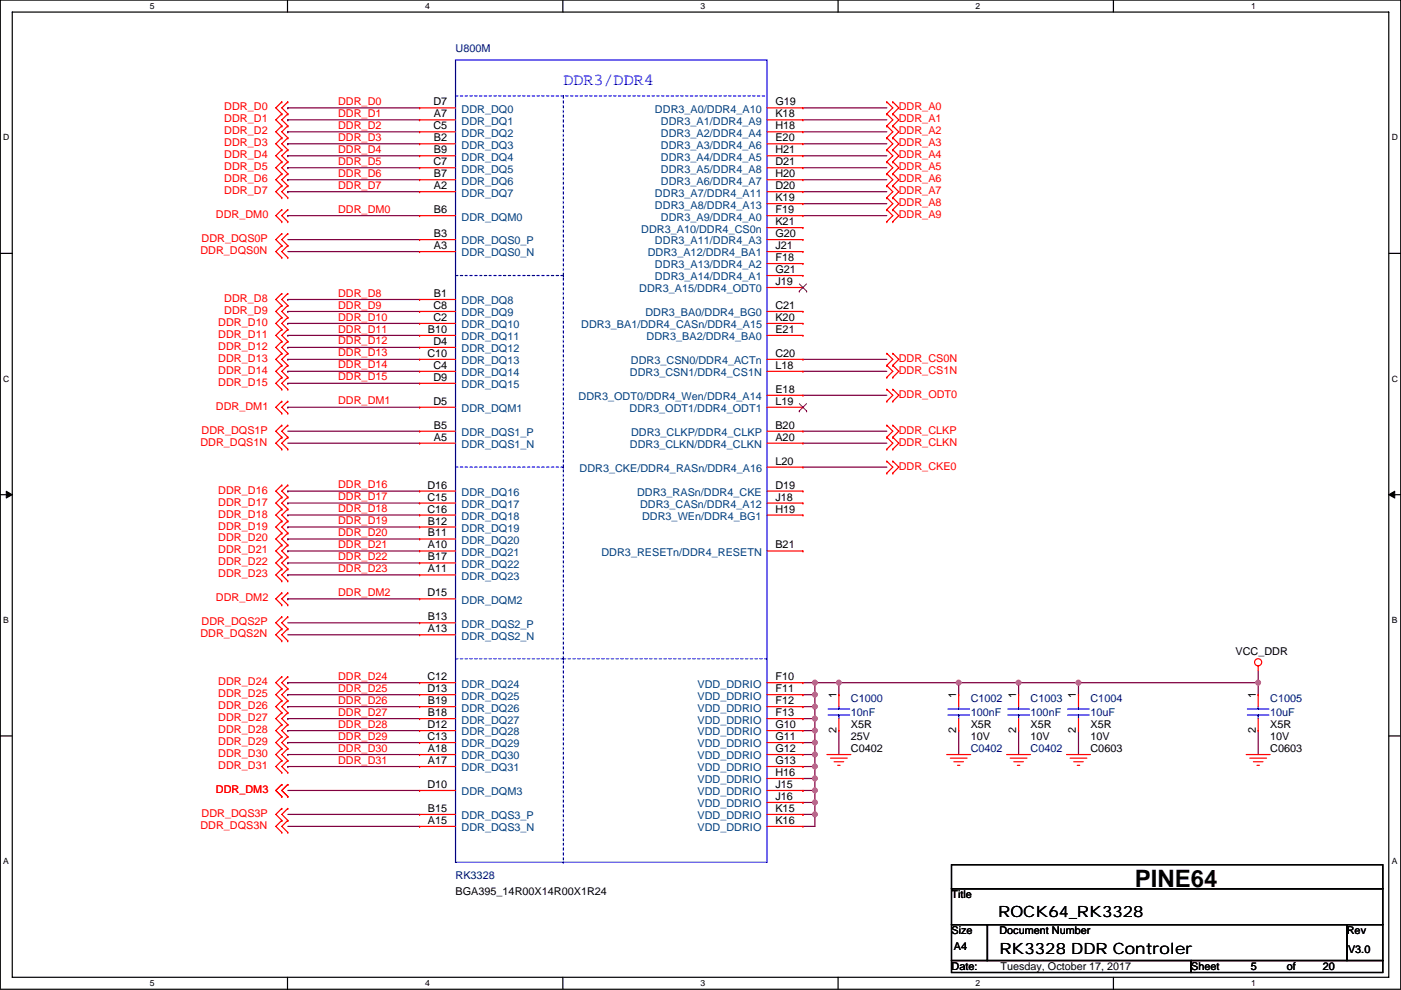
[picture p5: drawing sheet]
<svg xmlns="http://www.w3.org/2000/svg" width="297mm" height="210mm" viewBox="0 0 297 210" stroke-linecap="round" stroke-linejoin="round" font-family="sans-serif">
<path d="M.1 0h296.9v209.8h-296.9zM2.6 2.6h291.8v204.7h-291.8z" fill="none" stroke="#000" stroke-width=".25"/>
<g fill="#fff">
<path d="M31.8 .3h1v2h-1z"/>
<path d="M31.8 207.5h1v2.1h-1z"/>
</g>
<path d="M61 0v2.6M61 207.3v2.5" fill="none" stroke="#000" stroke-width=".25"/>
<g fill="#fff">
<path d="M90.1 .3h1v2h-1z"/>
<path d="M90.1 207.5h1v2.1h-1z"/>
</g>
<path d="M119.3 0v2.6M119.3 207.3v2.5" fill="none" stroke="#000" stroke-width=".25"/>
<g fill="#fff">
<path d="M148.5 .3h1v2h-1z"/>
<path d="M148.5 207.5h1v2.1h-1z"/>
</g>
<path d="M177.7 0v2.6M177.7 207.3v2.5" fill="none" stroke="#000" stroke-width=".25"/>
<g fill="#fff">
<path d="M206.9 .3h1v2h-1z"/>
<path d="M206.9 207.5h1v2.1h-1z"/>
</g>
<path d="M236.1 0v2.6M236.1 207.3v2.5" fill="none" stroke="#000" stroke-width=".25"/>
<g fill="#fff">
<path d="M265.2 .3h1v2h-1z"/>
<path d="M265.2 207.5h1v2.1h-1z"/>
<path d="M.7 28.2h1.3v2h-1.3z"/>
<path d="M295.1 28.2h1.3v2h-1.3z"/>
<path d="M.7 79.3h1.3v2.1h-1.3z"/>
<path d="M295.1 79.3h1.3v2.1h-1.3z"/>
</g>
<path d="M.1 53.7h2.5M294.4 53.7h2.6" fill="none" stroke="#000" stroke-width=".25"/>
<g fill="#fff">
<path d="M.7 130.5h1.2v2h-1.2z"/>
<path d="M295.1 130.5h1.2v2h-1.2z"/>
</g>
<path d="M.1 104.9h2.5M294.4 104.9h2.6" fill="none" stroke="#000" stroke-width=".25"/>
<path d="M1.3 104.2l1.3 .7-1.3 .7zM294.4 104.9l1.3-.7v1.4z" fill="#000" stroke="#000" stroke-width=".21"/>
<g fill="#fff">
<path d="M.7 181.7h1.2v2h-1.2z"/>
<path d="M295.1 181.7h1.2v2h-1.2z"/>
</g>
<path d="M.1 156.1h2.5M294.4 156.1h2.6M201.7 183.4h91.5v5.1h-91.5zM201.7 188.5h91.5v7.6h-91.5zM201.7 196.1h7.7v7.6h-7.7zM209.4 196.1h76.2v7.6h-76.2zM285.6 196.1h7.6v7.6h-7.6zM201.7 203.7h50.8v2.6h-50.8zM252.5 203.7h40.7v2.6h-40.7z" fill="none" stroke="#000" stroke-width=".25"/>
<g fill="none" stroke="#800040" stroke-width=".25">
<path d="M61 25.4h.1M61 33h.1M61 28h.1M61 30.5h.1M61 22.9h.1M61 35.6h.1M61 38.1h.1M61 25.4h28M61 33h28M61 28h28M61 30.5h28M61 22.9h28"/>
<path d="M61 35.6h28M61 38.1h28M170.2 35.6h17.8M170.2 30.5h17.8M170.2 33h17.8M170.2 22.9h17.8M170.2 28h17.8M170.2 25.4h17.8M170.2 38.1h17.8M61 53.4h28M61 50.8h28M61 40.7h.1"/>
<path d="M61 45.7h.1M61 40.7h28M61 45.7h28M170.2 40.7h17.8M170.2 43.2h17.8M170.2 45.7h17.8M61 66.1h.1M61 78.8h.1M61 73.7h.1M61 76.2h.1M61 63.5h.1M61 68.6h.1"/>
<path d="M61 71.1h.1M61 66.1h28M61 78.8h28M61 73.7h28M61 76.2h28M61 63.5h28M61 68.6h28M61 71.1h28M170.2 76.2h17.8M170.2 78.8h17.8M61 91.5h28M61 94h28"/>
<path d="M61 81.3h.1M61 86.4h.1M61 81.3h28M61 86.4h28M170.2 94h17.8M170.2 99.1h17.8M170.2 83.8h17.8M170.2 91.5h17.8M61 106.7h.1M61 111.8h.1M61 104.2h.1M61 116.9h.1"/>
<path d="M61 109.2h.1M61 114.3h.1M61 119.4h.1M61 106.7h28M61 111.8h28M61 104.2h28M61 116.9h28M61 109.2h28M61 114.3h28M61 119.4h28M61 132.1h28M61 134.6h28"/>
<path d="M61 121.9h.1M61 127h.1M61 121.9h28M61 127h28M61 149.9h.1M61 152.4h.1M61 157.5h.1M61 155h.1M61 144.8h.1M61 147.3h.1M61 149.9h28M61 152.4h28"/>
<path d="M61 157.5h28M61 155h28M61 144.8h28M61 147.3h28M170.2 149.9h.1M170.2 155h2.6M170.2 157.5h2.6M170.2 147.3h.1M170.2 144.8h2.6M170.2 152.4h.1M170.2 149.9h2.6M170.2 152.4h2.6"/>
<path d="M170.2 147.3h2.6M172.8 157.5h.1M172.8 155h.1M172.8 147.3v2.6M172.8 149.9v2.5M172.8 144.8h.1M172.8 152.4v2.6M172.8 144.8h5.1M172.8 144.8v2.5M172.8 155v5M177.9 155v5M177.9 144.8v2.5"/>
<path d="M177.9 144.8h25.4M203.3 144.8h12.7M203.3 144.8h.1M203.3 144.8v2.5M203.3 155v5M216 144.8h.1M216 155v5M216 144.8v2.5M216 144.8h50.8M228.7 155v5M228.7 144.8v2.5M266.8 142.3v2.5"/>
<path d="M266.8 144.8v2.5M266.8 155v5M266.8 144.8h.1M61 162.6h.1M61 160h.1M61 167.7h28M61 175.3h28M61 172.7h28M61 162.6h28M61 160h28M170.2 162.6h.1M170.2 167.7h.1"/>
<path d="M170.2 170.2h.1M170.2 172.7h.1M170.2 165.1h2.6M170.2 160h2.6M170.2 162.6h2.6M170.2 167.7h2.6M170.2 170.2h2.6M170.2 172.7h2.6M172.8 170.2v2.5M172.8 162.6v2.5M172.8 167.7v2.5M172.8 160v2.6"/>
<path d="M172.8 165.1h.1M172.8 172.7v2.6h-2.6M172.8 165.1v2.6"/>
</g>
<g fill="#f0f" stroke="#f0f" stroke-width=".25">
<circle cx="172.8" cy="160" r=".5"/>
<circle cx="172.8" cy="157.5" r=".5"/>
<circle cx="172.8" cy="154.9" r=".5"/>
<circle cx="172.8" cy="165.1" r=".5"/>
<circle cx="172.8" cy="149.9" r=".5"/>
<circle cx="177.8" cy="144.8" r=".5"/>
<circle cx="203.2" cy="144.8" r=".5"/>
<circle cx="172.8" cy="144.8" r=".5"/>
<circle cx="172.8" cy="162.6" r=".5"/>
<circle cx="172.8" cy="167.6" r=".5"/>
<circle cx="172.8" cy="170.2" r=".5"/>
<circle cx="172.8" cy="172.7" r=".5"/>
<circle cx="172.8" cy="147.3" r=".5"/>
<circle cx="172.8" cy="152.4" r=".5"/>
<circle cx="228.6" cy="144.8" r=".5"/>
<circle cx="215.9" cy="144.8" r=".5"/>
<circle cx="266.7" cy="144.8" r=".5"/>
</g>
<g fill="none" stroke="#f00" stroke-width=".25">
<path d="M59.8 31.8h.1M59.8 34.3h.1M59.8 36.9h.1M59.8 39.4h.1M59.8 21.6h.1M59.8 24.2h.1M59.8 26.7h.1M59.8 29.2h.1M59.8 31.8l-1.3 1.2 1.3 1.3M59.8 34.3l-1.3 1.3 1.3 1.3M59.8 36.9l-1.3 1.2 1.3 1.3M59.8 21.6l-1.3 1.3 1.3 1.3"/>
<path d="M59.8 24.2l-1.3 1.2 1.3 1.3M59.8 26.7l-1.3 1.3 1.3 1.2M59.8 29.2l-1.3 1.3 1.3 1.3M59.8 39.4l-1.3 1.3 1.3 1.2M61 31.8h.1M61 34.3h.1M61 36.9h.1M61 39.4h.1M61 21.6h.1M61 24.2h.1M61 26.7h.1M61 29.2h.1"/>
<path d="M61 31.8l-1.2 1.2 1.2 1.3M61 34.3l-1.2 1.3 1.2 1.3M61 36.9l-1.2 1.2 1.2 1.3M61 21.6l-1.2 1.3 1.2 1.3M61 24.2l-1.2 1.2 1.2 1.3M61 26.7l-1.2 1.3 1.2 1.2M61 29.2l-1.2 1.3 1.2 1.3M61 39.4l-1.2 1.3 1.2 1.2M89 22.9h.1M89 25.4h.1M89 28h.1M89 30.5h.1"/>
<path d="M89 33h.1M89 35.6h.1M89 38.1h.1M89 22.9h7.6M89 25.4h7.6M89 28h7.6M89 30.5h7.6M89 33h7.6M89 35.6h7.6M89 38.1h7.6M162.6 22.9h7.6M162.6 25.4h7.6"/>
<path d="M162.6 28h7.6M162.6 30.5h7.6M162.6 33h7.6M162.6 35.6h7.6M162.6 38.1h7.6M170.2 22.9h.1M170.2 25.4h.1M170.2 28h.1M170.2 30.5h.1M170.2 33h.1M170.2 35.6h.1M170.2 38.1h.1"/>
<path d="M188 36.9h.1M188 34.3h.1M188 29.2h.1M188 26.7h.1M188 24.2h.1M188 31.8h.1M188 39.4h.1M188 21.6h.1M188 31.8l1.3 1.2-1.3 1.3M188 34.3l1.3 1.3-1.3 1.3M188 26.7l1.3 1.3-1.3 1.2M188 24.2l1.3 1.2-1.3 1.3"/>
<path d="M188 29.2l1.3 1.3-1.3 1.3M188 36.9l1.3 1.2-1.3 1.3M188 21.6l1.3 1.3-1.3 1.3M188 39.4l1.3 1.3-1.3 1.2M189.3 36.9h.1M189.3 34.3h.1M189.3 29.2h.1M189.3 26.7h.1M189.3 24.2h.1M189.3 31.8h.1M189.3 39.4h.1M189.3 21.6h.1"/>
<path d="M189.3 29.2l1.3 1.3-1.3 1.3M189.3 34.3l1.3 1.3-1.3 1.3M189.3 26.7l1.3 1.3-1.3 1.2M189.3 24.2l1.3 1.2-1.3 1.3M189.3 36.9l1.3 1.2-1.3 1.3M189.3 31.8l1.3 1.2-1.3 1.3M189.3 21.6l1.3 1.3-1.3 1.3M189.3 39.4l1.3 1.3-1.3 1.2M59.8 41.9h.1M59.8 44.5h.1M59.8 47h.1M59.8 49.6h.1"/>
<path d="M59.8 52.1h.1M59.8 54.6h.1M59.8 44.5l-1.3 1.2 1.3 1.3M59.8 49.6l-1.3 1.2 1.3 1.3M59.8 52.1l-1.3 1.3 1.3 1.2M61 41.9h.1M61 44.5h.1M61 47h.1M61 49.6h.1M61 52.1h.1M61 54.6h.1M61 44.5l-1.2 1.2 1.2 1.3"/>
<path d="M61 49.6l-1.2 1.2 1.2 1.3M61 52.1l-1.2 1.3 1.2 1.2M89 40.7h.1M89 45.7h.1M89 50.8h.1M89 53.4h.1M89 40.7h7.6M89 45.7h7.6M89 50.8h7.6M89 53.4h7.6M162.6 40.7h7.6M162.6 45.7h7.6"/>
<path d="M162.6 50.8h7.6M162.6 53.4h7.6M162.6 43.2h7.6M162.6 48.3h7.6M162.6 55.9h7.6M162.6 58.4h7.6M170.2 40.7h.1M170.2 43.2h.1M170.2 45.7h.1M170.2 48.3h.1M170.2 50.8h.1M170.2 53.4h.1"/>
<path d="M170.2 55.9h.1M170.2 58.4h.1M188 47h.1M188 44.5h.1M188 41.9h.1M188 44.5l1.3 1.2-1.3 1.3M188 41.9l1.3 1.3-1.3 1.3M189.3 47h.1M189.3 44.5h.1M189.3 41.9h.1M189.3 44.5l1.3 1.2-1.3 1.3M189.3 41.9l1.3 1.3-1.3 1.3"/>
<path d="M59.8 69.9h.1M59.8 72.4h.1M59.8 77.5h.1M59.8 75h.1M59.8 64.8h.1M59.8 67.3h.1M59.8 62.3h.1M59.8 69.9l-1.3 1.2 1.3 1.3M59.8 77.5l-1.3 1.3 1.3 1.2M59.8 72.4l-1.3 1.3 1.3 1.3M59.8 64.8l-1.3 1.3 1.3 1.2M59.8 67.3l-1.3 1.3 1.3 1.3"/>
<path d="M59.8 75l-1.3 1.2 1.3 1.3M59.8 62.3l-1.3 1.2 1.3 1.3M61 69.9h.1M61 72.4h.1M61 77.5h.1M61 75h.1M61 64.8h.1M61 67.3h.1M61 62.3h.1M61 69.9l-1.2 1.2 1.2 1.3M61 77.5l-1.2 1.3 1.2 1.2M61 72.4l-1.2 1.3 1.2 1.3"/>
<path d="M61 64.8l-1.2 1.3 1.2 1.2M61 67.3l-1.2 1.3 1.2 1.3M61 75l-1.2 1.2 1.2 1.3M61 62.3l-1.2 1.2 1.2 1.3M89 63.5h.1M89 66.1h.1M89 68.6h.1M89 71.1h.1M89 73.7h.1M89 76.2h.1M89 78.8h.1M89 63.5h7.6"/>
<path d="M89 66.1h7.6M89 68.6h7.6M89 71.1h7.6M89 73.7h7.6M89 76.2h7.6M89 78.8h7.6M162.6 66.1h7.6M162.6 68.6h7.6M162.6 71.1h7.6M162.6 76.2h7.6M162.6 78.8h7.6M162.6 61h7.6"/>
<path d="M170.2 61h.1M170.2 66.1h.1M170.2 68.6h.1M170.2 71.1h.1M170.2 76.2h.1M170.2 78.8h.1M188 77.5h.1M188 75h.1M188 77.5l1.3 1.3-1.3 1.2M188 75l1.3 1.2-1.3 1.3M189.3 77.5h.1M189.3 75h.1"/>
<path d="M189.3 77.5l1.3 1.3-1.3 1.2M189.3 75l1.3 1.2-1.3 1.3M59.8 85.1h.1M59.8 87.7h.1M59.8 80h.1M59.8 82.6h.1M59.8 92.7h.1M59.8 95.3h.1M59.8 90.2h.1M59.8 85.1l-1.3 1.3 1.3 1.3M59.8 80l-1.3 1.3 1.3 1.3M59.8 92.7l-1.3 1.3 1.3 1.3"/>
<path d="M59.8 90.2l-1.3 1.3 1.3 1.2M61 85.1h.1M61 87.7h.1M61 80h.1M61 82.6h.1M61 92.7h.1M61 95.3h.1M61 90.2h.1M61 85.1l-1.2 1.3 1.2 1.3M61 80l-1.2 1.3 1.2 1.3M61 92.7l-1.2 1.3 1.2 1.3M61 90.2l-1.2 1.3 1.2 1.2"/>
<path d="M89 81.3h.1M89 86.4h.1M89 91.5h.1M89 94h.1M89 81.3h7.6M89 86.4h7.6M89 91.5h7.6M89 94h7.6M162.6 86.4h7.6M162.6 91.5h7.6M162.6 94h7.6M162.6 83.8h7.6"/>
<path d="M162.6 99.1h7.6M170.2 83.8h.1M170.2 86.4h.1M170.2 91.5h.1M170.2 94h.1M170.2 99.1h.1M188 80h.1M188 95.3h.1M188 92.7h.1M188 85.1h.1M188 82.6h.1M188 90.2h.1"/>
<path d="M188 97.8h.1M188 92.7l1.3 1.3-1.3 1.3M188 82.6l1.3 1.2-1.3 1.3M188 90.2l1.3 1.3-1.3 1.2M188 97.8l1.3 1.3-1.3 1.3M189.3 80h.1M189.3 95.3h.1M189.3 92.7h.1M189.3 85.1h.1M189.3 82.6h.1M189.3 90.2h.1M189.3 97.8h.1"/>
<path d="M189.3 92.7l1.3 1.3-1.3 1.3M189.3 82.6l1.3 1.2-1.3 1.3M189.3 90.2l1.3 1.3-1.3 1.2M189.3 97.8l1.3 1.3-1.3 1.3M59.8 118.1h.1M59.8 113.1h.1M59.8 115.6h.1M59.8 102.9h.1M59.8 105.4h.1M59.8 110.5h.1M59.8 108h.1M59.8 118.1l-1.3 1.3 1.3 1.3"/>
<path d="M59.8 113.1l-1.3 1.2 1.3 1.3M59.8 115.6l-1.3 1.3 1.3 1.2M59.8 102.9l-1.3 1.3 1.3 1.2M59.8 110.5l-1.3 1.3 1.3 1.3M59.8 105.4l-1.3 1.3 1.3 1.3M59.8 108l-1.3 1.2 1.3 1.3M61 118.1h.1M61 113.1h.1M61 115.6h.1M61 102.9h.1M61 105.4h.1M61 110.5h.1"/>
<path d="M61 108h.1M61 118.1l-1.2 1.3 1.2 1.3M61 113.1l-1.2 1.2 1.2 1.3M61 115.6l-1.2 1.3 1.2 1.2M61 102.9l-1.2 1.3 1.2 1.2M61 110.5l-1.2 1.3 1.2 1.3M61 105.4l-1.2 1.3 1.2 1.3M61 108l-1.2 1.2 1.2 1.3M89 104.2h.1M89 106.7h.1M89 109.2h.1M89 111.8h.1"/>
<path d="M89 114.3h.1M89 116.9h.1M89 119.4h.1M89 104.2h7.6M89 106.7h7.6M89 109.2h7.6M89 111.8h7.6M89 114.3h7.6M89 116.9h7.6M89 119.4h7.6M162.6 104.2h7.6M162.6 106.7h7.6"/>
<path d="M162.6 109.2h7.6M162.6 116.9h7.6M170.2 104.2h.1M170.2 106.7h.1M170.2 109.2h.1M170.2 116.9h.1M188 100.4h.1M189.3 100.4h.1M59.8 120.7h.1M59.8 123.2h.1M59.8 125.8h.1M59.8 128.3h.1"/>
<path d="M59.8 133.4h.1M59.8 135.9h.1M59.8 130.8h.1M59.8 120.7l-1.3 1.2 1.3 1.3M59.8 125.8l-1.3 1.2 1.3 1.3M59.8 133.4l-1.3 1.2 1.3 1.3M59.8 130.8l-1.3 1.3 1.3 1.3M61 120.7h.1M61 123.2h.1M61 125.8h.1M61 128.3h.1M61 133.4h.1"/>
<path d="M61 135.9h.1M61 130.8h.1M61 120.7l-1.2 1.2 1.2 1.3M61 125.8l-1.2 1.2 1.2 1.3M61 133.4l-1.2 1.2 1.2 1.3M61 130.8l-1.2 1.3 1.2 1.3M89 121.9h.1M89 127h.1M89 132.1h.1M89 134.6h.1M89 121.9h7.6M89 127h7.6"/>
<path d="M89 132.1h7.6M89 134.6h7.6M59.8 158.8h.1M59.8 153.7h.1M59.8 156.2h.1M59.8 143.5h.1M59.8 146.1h.1M59.8 148.6h.1M59.8 151.2h.1M59.8 158.8l-1.3 1.2 1.3 1.3M59.8 153.7l-1.3 1.3 1.3 1.2M59.8 143.5l-1.3 1.3 1.3 1.3"/>
<path d="M59.8 148.6l-1.3 1.3 1.3 1.3M59.8 151.2l-1.3 1.2 1.3 1.3M59.8 156.2l-1.3 1.3 1.3 1.3M59.8 146.1l-1.3 1.2 1.3 1.3M61 158.8h.1M61 153.7h.1M61 156.2h.1M61 143.5h.1M61 146.1h.1M61 148.6h.1M61 151.2h.1M61 158.8l-1.2 1.2 1.2 1.3"/>
<path d="M61 153.7l-1.2 1.3 1.2 1.2M61 143.5l-1.2 1.3 1.2 1.3M61 148.6l-1.2 1.3 1.2 1.3M61 151.2l-1.2 1.2 1.2 1.3M61 156.2l-1.2 1.3 1.2 1.3M61 146.1l-1.2 1.2 1.2 1.3M89 144.8h.1M89 147.3h.1M89 149.9h.1M89 152.4h.1M89 155h.1M89 157.5h.1"/>
<path d="M89 144.8h7.6M89 147.3h7.6M89 149.9h7.6M89 152.4h7.6M89 155h7.6M89 157.5h7.6M162.6 144.8h7.6M162.6 147.3h7.6M162.6 149.9h7.6M162.6 152.4h7.6M162.6 155h7.6M162.6 157.5h7.6"/>
<path d="M170.2 144.8h.1M170.2 147.3h.1M170.2 149.9h.1M170.2 152.4h.1M170.2 155h.1M170.2 157.5h.1M177.9 147.3h.1M177.9 155h.1M177.9 147.3v2.6M177.9 152.4v2.6M203.3 147.3h.1M203.3 155h.1"/>
<path d="M203.3 147.3v2.6M203.3 152.4v2.6M216 147.3h.1M216 155h.1M216 147.3v2.6M216 152.4v2.6M228.7 147.3h.1M228.7 155h.1M228.7 147.3v2.6M228.7 152.4v2.6M266.8 141.2v1.1M266.8 147.3h.1"/>
<path d="M266.8 155h.1M266.8 147.3v2.6M266.8 152.4v2.6M59.8 161.3h.1M59.8 163.9h.1M59.8 166.4h.1M59.8 168.9h.1M59.8 171.5h.1M59.8 174h.1M59.8 176.6h.1M59.8 161.3l-1.3 1.3 1.3 1.3M59.8 166.4l-1.3 1.3 1.3 1.2"/>
<path d="M59.8 171.5l-1.3 1.2 1.3 1.3M59.8 174l-1.3 1.3 1.3 1.3M61 161.3h.1M61 163.9h.1M61 166.4h.1M61 168.9h.1M61 171.5h.1M61 174h.1M61 176.6h.1M61 161.3l-1.2 1.3 1.2 1.3M61 166.4l-1.2 1.3 1.2 1.2M61 171.5l-1.2 1.2 1.2 1.3"/>
<path d="M61 174l-1.2 1.3 1.2 1.3M89 160h.1M89 162.6h.1M89 167.7h.1M89 172.7h.1M89 175.3h.1M89 160h7.6M89 162.6h7.6M89 167.7h7.6M89 172.7h7.6M89 175.3h7.6M162.6 160h7.6"/>
<path d="M162.6 162.6h7.6M162.6 167.7h7.6M162.6 172.7h7.6M162.6 175.3h7.6M162.6 165.1h7.6M162.6 170.2h7.6M170.2 160h.1M170.2 162.6h.1M170.2 165.1h.1M170.2 167.7h.1M170.2 170.2h.1M170.2 172.7h.1"/>
<path d="M170.2 175.3h.1M175.3 160h5.1M176.1 160.8h3.5M176.8 161.6h2.1M177.6 162.3h.5M200.7 160h5.1M201.5 160.8h3.5M202.2 161.6h2.1M203 162.3h.5M213.4 160h5.1M214.2 160.8h3.5M214.9 161.6h2.1"/>
<path d="M215.7 162.3h.5M226.1 160h5.1M226.9 160.8h3.5M227.6 161.6h2.1M228.4 162.3h.5M264.2 160h5.1M265 160.8h3.5M265.7 161.6h2.1M266.5 162.3h.5"/>
<circle cx="266.7" cy="140.5" r=".76"/>
</g>
<g fill="none" stroke="#00f" stroke-width=".25">
<path d="M96.6 12.7h66v170.2h-66zM175.6 151.7h4.5M175.6 150.4h4.5M177.9 149.9v.5M177.9 151.7h.1M177.9 151.7v.7M201 151.7h4.5M201 150.4h4.5M203.3 149.9v.5M203.3 151.7h.1M203.3 151.7v.7M213.7 151.7h4.5"/>
<path d="M213.7 150.4h4.5M216 149.9v.5M216 151.7h.1M216 151.7v.7M226.4 151.7h4.5M226.4 150.4h4.5M228.7 149.9v.5M228.7 151.7h.1M228.7 151.7v.7M264.5 151.7h4.5M264.5 150.4h4.5M266.8 149.9v.5"/>
<path d="M266.8 151.7h.1M266.8 151.7v.7"/>
</g>
<path d="M96.6 20.3h66M119.4 20.3v162.6M162.6 20.3h.1M96.6 58.4h22.8M119.4 58.4h.1M96.6 99.1h22.8M119.4 99.1h.1M96.6 139.7h22.8M119.4 139.7h.1M119.4 139.7h43.2M162.6 139.7h.1M119.4 182.9h.1" fill="none" stroke="#00f" stroke-width=".25" stroke-dasharray=".5 .5"/>
<path d="M169.5 61.8h.1M169.5 60.2l1.5 1.6M171 60.2l-1.5 1.6M171 61.8h.1M169.5 87.2h.1M169.5 85.6l1.5 1.6M171 85.6l-1.5 1.6M171 87.2h.1" fill="none" stroke="#804000" stroke-width=".21"/>
<text font-size="5.1" x="240.6" y="188.1">PINE64</text>
<text font-size="3.6" fill="#00f" x="119.4" y="18.1">DDR3/DDR4</text>
<g font-size="3.3">
<text x="211.6" y="194.4">ROCK64_RK3328</text>
<text x="211.9" y="202.3">RK3328 DDR Controler</text>
</g>
<g font-size="2.3" fill="#000080">
<text x="96.6" y="11">U800M</text>
<text x="180.4" y="148.9">C1000</text>
<text x="205.8" y="148.9">C1002</text>
<text x="218.5" y="148.9">C1003</text>
<text x="231.2" y="148.9">C1004</text>
<text x="269.3" y="148.9">C1005</text>
<text x="180.4" y="151.9">10nF</text>
<text x="205.8" y="151.9">100nF</text>
<text x="218.5" y="151.9">100nF</text>
<text x="231.2" y="151.9">10uF</text>
<text x="269.3" y="151.9">10uF</text>
<text x="205.8" y="159.6">C0402</text>
<text x="218.5" y="159.6">C0402</text>
<text x="96.6" y="186.5">RK3328</text>
</g>
<g font-size="2.3" fill="#f00">
<text x="47.6" y="23.4">DDR_D0</text>
<text x="71.7" y="22.3">DDR_D0</text>
<text x="190.6" y="23.4">DDR_A0</text>
<text x="47.6" y="26">DDR_D1</text>
<text x="47.6" y="28.5">DDR_D2</text>
<text x="71.7" y="24.8">DDR_D1</text>
<text x="71.7" y="27.3">DDR_D2</text>
<text x="71.7" y="29.9">DDR_D3</text>
<text x="190.6" y="28.5">DDR_A2</text>
<text x="190.6" y="26">DDR_A1</text>
<text x="47.6" y="33.6">DDR_D4</text>
<text x="47.6" y="31">DDR_D3</text>
<text x="71.7" y="32.4">DDR_D4</text>
<text x="71.7" y="35">DDR_D5</text>
<text x="190.6" y="31">DDR_A3</text>
<text x="190.6" y="33.6">DDR_A4</text>
<text x="47.6" y="36.1">DDR_D5</text>
<text x="47.6" y="38.7">DDR_D6</text>
<text x="47.6" y="41.2">DDR_D7</text>
<text x="71.7" y="40">DDR_D7</text>
<text x="71.7" y="37.5">DDR_D6</text>
<text x="190.6" y="36.1">DDR_A5</text>
<text x="190.6" y="38.7">DDR_A6</text>
<text x="190.6" y="41.2">DDR_A7</text>
<text x="45.8" y="46.3">DDR_DM0</text>
<text x="71.7" y="45.1">DDR_DM0</text>
<text x="190.6" y="46.3">DDR_A9</text>
<text x="190.6" y="43.7">DDR_A8</text>
<text x="42.5" y="53.9">DDR_DQS0N</text>
<text x="42.7" y="51.4">DDR_DQS0P</text>
<text x="47.6" y="64.1">DDR_D8</text>
<text x="71.7" y="65.4">DDR_D9</text>
<text x="71.7" y="62.9">DDR_D8</text>
<text x="46.3" y="71.7">DDR_D11</text>
<text x="46.3" y="69.1">DDR_D10</text>
<text x="47.6" y="66.6">DDR_D9</text>
<text x="71.7" y="68">DDR_D10</text>
<text x="71.7" y="70.5">DDR_D11</text>
<text x="46.3" y="74.2">DDR_D12</text>
<text x="46.3" y="76.8">DDR_D13</text>
<text x="71.7" y="73.1">DDR_D12</text>
<text x="71.7" y="75.6">DDR_D13</text>
<text x="190.6" y="76.8">DDR_CS0N</text>
<text x="46.3" y="81.8">DDR_D15</text>
<text x="46.3" y="79.3">DDR_D14</text>
<text x="71.7" y="78.1">DDR_D14</text>
<text x="71.7" y="80.7">DDR_D15</text>
<text x="190.6" y="79.3">DDR_CS1N</text>
<text x="45.8" y="86.9">DDR_DM1</text>
<text x="71.7" y="85.8">DDR_DM1</text>
<text x="190.6" y="84.4">DDR_ODT0</text>
<text x="42.5" y="94.5">DDR_DQS1N</text>
<text x="42.7" y="92">DDR_DQS1P</text>
<text x="190.6" y="94.5">DDR_CLKN</text>
<text x="190.6" y="92">DDR_CLKP</text>
<text x="190.6" y="99.6">DDR_CKE0</text>
<text x="46.3" y="104.7">DDR_D16</text>
<text x="46.3" y="107.2">DDR_D17</text>
<text x="71.7" y="106.1">DDR_D17</text>
<text x="71.7" y="103.5">DDR_D16</text>
<text x="46.3" y="112.3">DDR_D19</text>
<text x="46.3" y="109.8">DDR_D18</text>
<text x="71.7" y="111.2">DDR_D19</text>
<text x="71.7" y="108.6">DDR_D18</text>
<text x="71.7" y="113.7">DDR_D20</text>
<text x="46.3" y="119.9">DDR_D22</text>
<text x="46.3" y="114.9">DDR_D20</text>
<text x="46.3" y="117.4">DDR_D21</text>
<text x="71.7" y="116.2">DDR_D21</text>
<text x="71.7" y="118.8">DDR_D22</text>
<text x="46.3" y="122.5">DDR_D23</text>
<text x="71.7" y="121.3">DDR_D23</text>
<text x="45.8" y="127.6">DDR_DM2</text>
<text x="71.7" y="126.4">DDR_DM2</text>
<text x="42.5" y="135.2">DDR_DQS2N</text>
<text x="42.7" y="132.6">DDR_DQS2P</text>
<text x="46.3" y="145.3">DDR_D24</text>
<text x="46.3" y="147.9">DDR_D25</text>
<text x="71.7" y="149.3">DDR_D26</text>
<text x="71.7" y="144.2">DDR_D24</text>
<text x="71.7" y="146.7">DDR_D25</text>
<text x="46.3" y="155.5">DDR_D28</text>
<text x="46.3" y="150.4">DDR_D26</text>
<text x="46.3" y="153">DDR_D27</text>
<text x="71.7" y="151.8">DDR_D27</text>
<text x="71.7" y="154.3">DDR_D28</text>
<text x="46.3" y="160.6">DDR_D30</text>
<text x="46.3" y="158">DDR_D29</text>
<text x="71.7" y="156.9">DDR_D29</text>
<text x="71.7" y="162">DDR_D31</text>
<text x="71.7" y="159.4">DDR_D30</text>
<text x="46.3" y="163.1">DDR_D31</text>
<text x="42.7" y="173.3">DDR_DQS3P</text>
<text x="45.8" y="168.2">DDR_DM3</text>
<text x="42.5" y="175.8">DDR_DQS3N</text>
</g>
<g font-size="2.3">
<text x="91.9" y="22.4">D7</text>
<text x="164.4" y="22.4">G19</text>
<text x="91.9" y="27.4">C5</text>
<text x="92" y="24.9">A7</text>
<text x="92" y="30">B2</text>
<text x="164.4" y="24.9">K18</text>
<text x="164.4" y="27.4">H18</text>
<text x="164.4" y="30">E20</text>
<text x="91.9" y="35.1">C7</text>
<text x="92" y="32.5">B9</text>
<text x="164.4" y="32.5">H21</text>
<text x="164.4" y="35.1">D21</text>
<text x="92" y="37.6">B7</text>
<text x="92" y="40.1">A2</text>
<text x="164.4" y="37.6">H20</text>
<text x="164.4" y="40.1">D20</text>
<text x="92" y="45.2">B6</text>
<text x="164.4" y="47.8">K21</text>
<text x="164.4" y="45.2">F19</text>
<text x="164.4" y="42.7">K19</text>
<text x="92" y="50.3">B3</text>
<text x="92" y="52.8">A3</text>
<text x="164.4" y="52.8">J21</text>
<text x="164.4" y="50.3">G20</text>
<text x="164.4" y="55.4">F18</text>
<text x="164.4" y="57.9">G21</text>
<text x="91.9" y="65.5">C8</text>
<text x="92" y="63">B1</text>
<text x="164.4" y="65.5">C21</text>
<text x="164.4" y="60.5">J19</text>
<text x="90.7" y="70.6">B10</text>
<text x="91.9" y="68.1">C2</text>
<text x="164.4" y="70.6">E21</text>
<text x="164.4" y="68.1">K20</text>
<text x="90.6" y="75.7">C10</text>
<text x="91.9" y="73.2">D4</text>
<text x="164.4" y="75.7">C20</text>
<text x="91.9" y="78.2">C4</text>
<text x="91.9" y="80.8">D9</text>
<text x="164.4" y="78.2">L18</text>
<text x="164.4" y="83.3">E18</text>
<text x="91.9" y="85.9">D5</text>
<text x="164.4" y="85.9">L19</text>
<text x="92" y="90.9">B5</text>
<text x="92" y="93.5">A5</text>
<text x="164.4" y="90.9">B20</text>
<text x="164.4" y="93.5">A20</text>
<text x="164.4" y="98.6">L20</text>
<text x="90.6" y="103.6">D16</text>
<text x="90.6" y="106.2">C15</text>
<text x="164.4" y="106.2">J18</text>
<text x="164.4" y="103.6">D19</text>
<text x="90.6" y="108.7">C16</text>
<text x="90.7" y="111.3">B12</text>
<text x="90.7" y="113.8">B11</text>
<text x="164.4" y="108.7">H19</text>
<text x="90.7" y="116.3">A10</text>
<text x="90.7" y="118.9">B17</text>
<text x="164.4" y="116.3">B21</text>
<text x="90.7" y="121.4">A11</text>
<text x="90.6" y="126.5">D15</text>
<text x="90.7" y="131.6">B13</text>
<text x="90.7" y="134.1">A13</text>
<text x="261.9" y="139">VCC_DDR</text>
<text x="90.6" y="144.3">C12</text>
<text x="90.6" y="146.8">D13</text>
<text x="90.7" y="149.4">B19</text>
<text x="164.4" y="144.3">F10</text>
<text x="164.4" y="146.8">F11</text>
<text x="164.4" y="149.4">F12</text>
<text x="177.3" y="148.1" transform="rotate(-90 177.3 148.1)">1</text>
<text x="202.7" y="148.1" transform="rotate(-90 202.7 148.1)">1</text>
<text x="215.4" y="148.1" transform="rotate(-90 215.4 148.1)">1</text>
<text x="228.1" y="148.1" transform="rotate(-90 228.1 148.1)">1</text>
<text x="266.2" y="148.1" transform="rotate(-90 266.2 148.1)">1</text>
<text x="90.6" y="154.4">D12</text>
<text x="90.7" y="151.9">B18</text>
<text x="164.4" y="151.9">F13</text>
<text x="164.4" y="154.4">G10</text>
<text x="177.3" y="155.5" transform="rotate(-90 177.3 155.5)">2</text>
<text x="180.4" y="154.5">X5R</text>
<text x="202.7" y="155.5" transform="rotate(-90 202.7 155.5)">2</text>
<text x="205.8" y="154.5">X5R</text>
<text x="215.4" y="155.5" transform="rotate(-90 215.4 155.5)">2</text>
<text x="218.5" y="154.5">X5R</text>
<text x="228.1" y="155.5" transform="rotate(-90 228.1 155.5)">2</text>
<text x="231.2" y="154.5">X5R</text>
<text x="266.2" y="155.5" transform="rotate(-90 266.2 155.5)">2</text>
<text x="269.3" y="154.5">X5R</text>
<text x="90.6" y="157">C13</text>
<text x="90.7" y="159.5">A18</text>
<text x="164.4" y="157">G11</text>
<text x="164.4" y="159.5">G12</text>
<text x="180.4" y="159.6">C0402</text>
<text x="180.4" y="157">25V</text>
<text x="205.8" y="157">10V</text>
<text x="218.5" y="157">10V</text>
<text x="231.2" y="159.6">C0603</text>
<text x="231.2" y="157">10V</text>
<text x="269.3" y="159.6">C0603</text>
<text x="269.3" y="157">10V</text>
<text x="90.6" y="167.1">D10</text>
<text x="90.7" y="162.1">A17</text>
<text x="164.4" y="162.1">G13</text>
<text x="164.4" y="164.6">H16</text>
<text x="164.4" y="167.1">J15</text>
<text x="90.7" y="172.2">B15</text>
<text x="164.4" y="169.7">J16</text>
<text x="164.4" y="172.2">K15</text>
<text x="90.7" y="174.8">A15</text>
<text x="164.4" y="174.8">K16</text>
<text x="96.6" y="189.8">BGA395_14R00X14R00X1R24</text>
<text x="201.7" y="190.5">Title</text>
<text x="201.7" y="198.2">Size</text>
<text x="202.2" y="201.5">A4</text>
<text x="211.9" y="198.2">Document Number</text>
<text x="285.6" y="198.2">Rev</text>
<text x="285.8" y="202.2">V3.0</text>
<text x="201.7" y="205.8">Date:</text>
<text x="212.2" y="205.8">Tuesday, October 17, 2017</text>
<text x="252.5" y="205.8">Sheet</text>
<text x="265.2" y="205.8">5</text>
<text x="272.9" y="205.8">of</text>
<text x="280.5" y="205.8">20</text>
</g>
<g font-size="2.3" fill="#004080">
<text x="97.9" y="23.9">DDR_DQ0</text>
<text x="138.9" y="23.9">DDR3_A0/DDR4_A10</text>
<text x="97.9" y="26.5">DDR_DQ1</text>
<text x="97.9" y="29">DDR_DQ2</text>
<text x="140.1" y="26.5">DDR3_A1/DDR4_A9</text>
<text x="140.1" y="29">DDR3_A2/DDR4_A4</text>
<text x="97.9" y="31.5">DDR_DQ3</text>
<text x="97.9" y="34.1">DDR_DQ4</text>
<text x="140.1" y="31.5">DDR3_A3/DDR4_A6</text>
<text x="140.1" y="34.1">DDR3_A4/DDR4_A5</text>
<text x="97.9" y="36.6">DDR_DQ5</text>
<text x="97.9" y="39.2">DDR_DQ6</text>
<text x="97.9" y="41.7">DDR_DQ7</text>
<text x="138.9" y="41.7">DDR3_A7/DDR4_A11</text>
<text x="140.1" y="36.6">DDR3_A5/DDR4_A8</text>
<text x="140.1" y="39.2">DDR3_A6/DDR4_A7</text>
<text x="97.9" y="46.8">DDR_DQM0</text>
<text x="138.9" y="44.2">DDR3_A8/DDR4_A13</text>
<text x="140.1" y="46.8">DDR3_A9/DDR4_A0</text>
<text x="97.9" y="51.9">DDR_DQS0_P</text>
<text x="136" y="49.3">DDR3_A10/DDR4_CS0n</text>
<text x="138.9" y="51.9">DDR3_A11/DDR4_A3</text>
<text x="97.9" y="54.4">DDR_DQS0_N</text>
<text x="137.3" y="54.4">DDR3_A12/DDR4_BA1</text>
<text x="138.9" y="56.9">DDR3_A13/DDR4_A2</text>
<text x="138.9" y="59.5">DDR3_A14/DDR4_A1</text>
<text x="97.9" y="64.6">DDR_DQ8</text>
<text x="135.5" y="62">DDR3_A15/DDR4_ODT0</text>
<text x="97.9" y="67.1">DDR_DQ9</text>
<text x="97.9" y="69.6">DDR_DQ10</text>
<text x="123.3" y="69.6">DDR3_BA1/DDR4_CASn/DDR4_A15</text>
<text x="136.8" y="67.1">DDR3_BA0/DDR4_BG0</text>
<text x="97.9" y="72.2">DDR_DQ11</text>
<text x="97.9" y="74.7">DDR_DQ12</text>
<text x="97.9" y="77.3">DDR_DQ13</text>
<text x="133.8" y="77.3">DDR3_CSN0/DDR4_ACTn</text>
<text x="137.1" y="72.2">DDR3_BA2/DDR4_BA0</text>
<text x="97.9" y="79.8">DDR_DQ14</text>
<text x="97.9" y="82.3">DDR_DQ15</text>
<text x="133.5" y="79.8">DDR3_CSN1/DDR4_CS1N</text>
<text x="97.9" y="87.4">DDR_DQM1</text>
<text x="122.7" y="84.9">DDR3_ODT0/DDR4_Wen/DDR4_A14</text>
<text x="133.5" y="87.4">DDR3_ODT1/DDR4_ODT1</text>
<text x="97.9" y="92.5">DDR_DQS1_P</text>
<text x="97.9" y="95">DDR_DQS1_N</text>
<text x="133.5" y="95">DDR3_CLKN/DDR4_CLKN</text>
<text x="133.8" y="92.5">DDR3_CLKP/DDR4_CLKP</text>
<text x="122.9" y="100.1">DDR3_CKE/DDR4_RASn/DDR4_A16</text>
<text x="97.9" y="105.2">DDR_DQ16</text>
<text x="97.9" y="107.7">DDR_DQ17</text>
<text x="135.1" y="105.2">DDR3_RASn/DDR4_CKE</text>
<text x="135.7" y="107.7">DDR3_CASn/DDR4_A12</text>
<text x="97.9" y="110.3">DDR_DQ18</text>
<text x="97.9" y="112.8">DDR_DQ19</text>
<text x="136.1" y="110.3">DDR3_WEn/DDR4_BG1</text>
<text x="97.9" y="115.4">DDR_DQ20</text>
<text x="97.9" y="117.9">DDR_DQ21</text>
<text x="127.5" y="117.9">DDR3_RESETn/DDR4_RESETN</text>
<text x="97.9" y="120.4">DDR_DQ22</text>
<text x="97.9" y="123">DDR_DQ23</text>
<text x="97.9" y="128.1">DDR_DQM2</text>
<text x="97.9" y="133.1">DDR_DQS2_P</text>
<text x="97.9" y="135.7">DDR_DQS2_N</text>
<text x="97.9" y="145.8">DDR_DQ24</text>
<text x="97.9" y="148.4">DDR_DQ25</text>
<text x="147.9" y="145.8">VDD_DDRIO</text>
<text x="147.9" y="148.4">VDD_DDRIO</text>
<text x="97.9" y="150.9">DDR_DQ26</text>
<text x="97.9" y="153.5">DDR_DQ27</text>
<text x="97.9" y="156">DDR_DQ28</text>
<text x="147.9" y="150.9">VDD_DDRIO</text>
<text x="147.9" y="153.5">VDD_DDRIO</text>
<text x="147.9" y="156">VDD_DDRIO</text>
<text x="97.9" y="158.5">DDR_DQ29</text>
<text x="97.9" y="161.1">DDR_DQ30</text>
<text x="147.9" y="158.5">VDD_DDRIO</text>
<text x="147.9" y="161.1">VDD_DDRIO</text>
<text x="97.9" y="163.6">DDR_DQ31</text>
<text x="147.9" y="163.6">VDD_DDRIO</text>
<text x="147.9" y="166.2">VDD_DDRIO</text>
<text x="97.9" y="168.7">DDR_DQM3</text>
<text x="97.9" y="173.8">DDR_DQS3_P</text>
<text x="147.9" y="168.7">VDD_DDRIO</text>
<text x="147.9" y="171.2">VDD_DDRIO</text>
<text x="147.9" y="173.8">VDD_DDRIO</text>
<text x="97.9" y="176.3">DDR_DQS3_N</text>
<text x="147.9" y="176.3">VDD_DDRIO</text>
</g>
<g font-size="1.8">
<text x="31.8" y="1.9">5</text>
<text x="90.1" y="1.9">4</text>
<text x="148.5" y="1.9">3</text>
<text x="206.9" y="1.9">2</text>
<text x="265.2" y="1.9">1</text>
<text x=".7" y="29.8">D</text>
<text x="295.1" y="29.8">D</text>
<text x=".7" y="81">C</text>
<text x="295.1" y="81">C</text>
<text x=".7" y="132.1">B</text>
<text x="295.1" y="132.1">B</text>
<text x=".7" y="183.3">A</text>
<text x="295.1" y="183.3">A</text>
<text x="31.8" y="209.2">5</text>
<text x="90.1" y="209.2">4</text>
<text x="148.5" y="209.2">3</text>
<text x="206.9" y="209.2">2</text>
<text x="265.2" y="209.2">1</text>
</g>
</svg>
